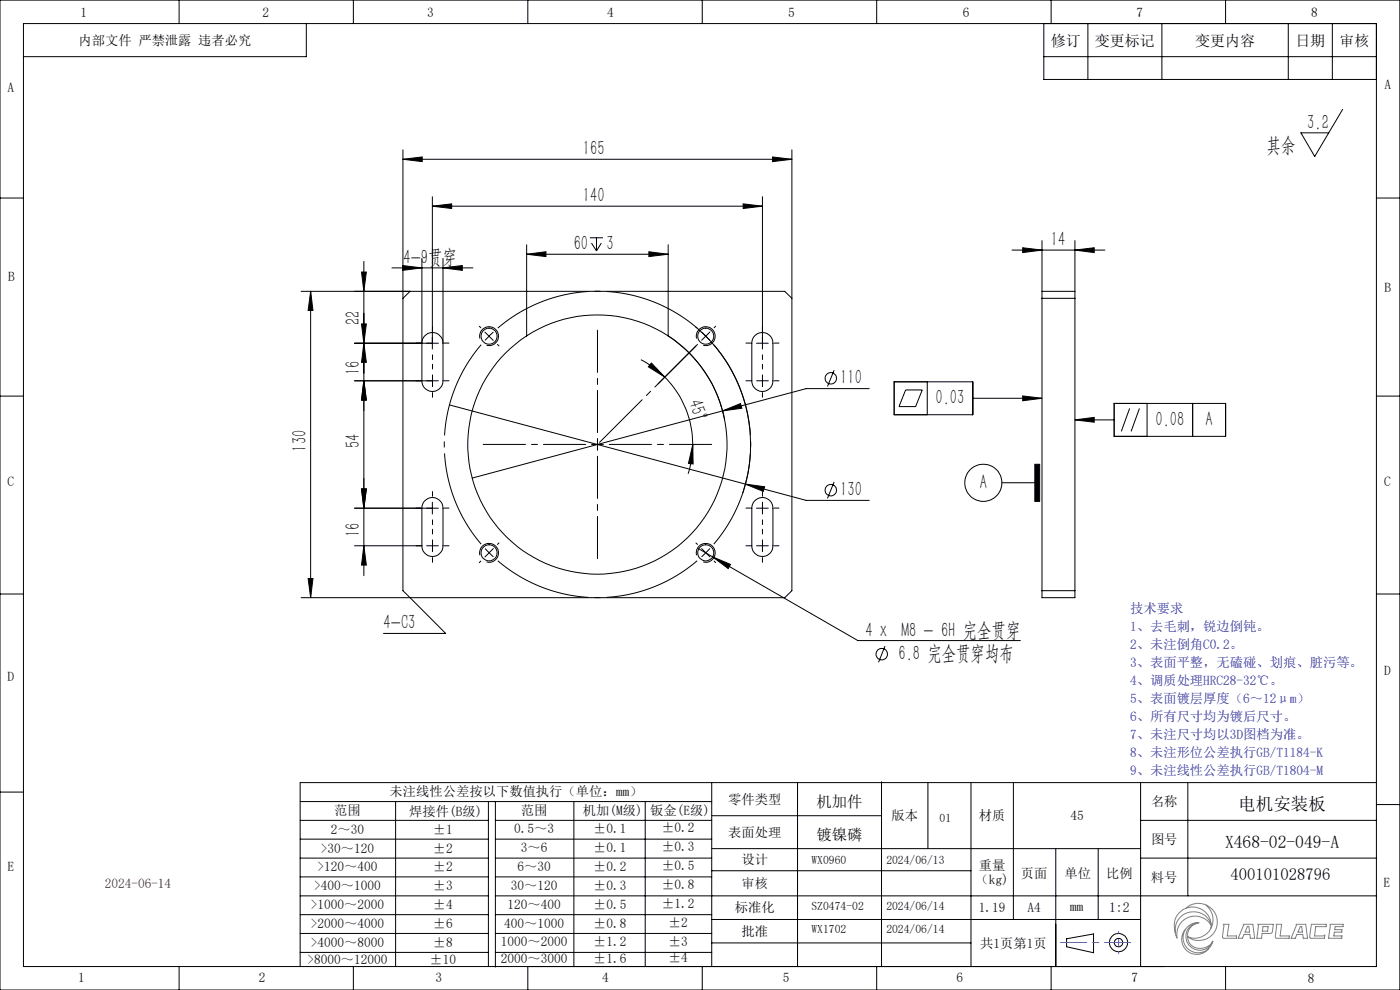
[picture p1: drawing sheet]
<svg xmlns="http://www.w3.org/2000/svg" width="297mm" height="210mm" viewBox="0 0 297 210" stroke-linecap="round" stroke-linejoin="round" font-family="sans-serif">
<g fill="none" stroke="#000" stroke-width=".21">
<path d="M0 0h297v210h-297zM5 5h287v200h-287zM38 0v5M65 5v7h-60M75 0v5M112 0v5M149 0v5M186 0v5M221.4 5v11.9h70.6M221.4 12h70.6M223 0v5M230.8 5v11.9"/>
<path d="M246.5 5v11.9M260 0v5M273.3 5v11.9M282.6 5v11.9M85.5 33.8l4.1-.5v1zM85.5 31.8v93.5l9 9.1h-13.1M85.5 33.8h82.5M163.9 33.3l4.1 .5-4.1 .5zM168 31.8v93.5l-1.5 1.5h-102.6M284.8 23.2l-5.9 10-2.9-5h5.9M0 42h5M76.7 57.7h1l-.5 4.1z"/>
<path d="M77.2 55.4v66.7M83.1 56.8h17.2M85.4 56.3l4.1 .5-4.1 .6zM89.5 54.8v26a2.24 2.24 0 0 0 2.2 2.2 2.24 2.24 0 0 0 2.3-2.2v-26M91.7 43.7l4.1-.5v1zM91.7 41.7v32.3M91.7 43.7h70M94 56.8l4.1-.5v1.1zM111.7 53.9l4.1-.5v1zM111.7 51.9v19.4M111.7 53.9h30M125.1 50.4h2.8"/>
<path d="M125.5 51.6l1 1.6M126.5 50.4v2.8M127.6 51.6l-1.1 1.6M137.7 53.4l4 .5-4 .5zM141.7 51.9v19.4M157.7 43.2l4 .5-4 .5zM161.7 41.7v32.3M214.7 53h19.7M217 52.6l4.1 .4-4.1 .6zM221.1 51v75.8h6.9v-75.8M228 53l4.1-.4v1zM292 42h5"/>
<path d="M63.9 61.8h102.6l1.5 1.5M65.9 61.8l.5 4.1h-1zM65.9 61.8v65M76.7 68.7h1l-.5 4.1zM77.2 72.8l.5 4.1h-1zM87 61.8l-1.5 1.5M89.5 72.8a2.24 2.24 0 0 1 2.2-2.3 2.24 2.24 0 0 1 2.3 2.3M93 72.8h-17.8M101.8 71.8a1.99 1.99 0 0 1 1.8-2.5 1.99 1.99 0 0 1 2.1 2.2 1.99 1.99 0 0 1-2.5 1.7M102.9 70.4l1.7 1.8M104.7 70.4l-1.8 1.8M111.7 71.3a27.5 27.5 0 0 0-5.7 41.1 27.5 27.5 0 0 0 41.5 0 27.5 27.5 0 0 0-5.8-41.1"/>
<path d="M111.7 71.3a27.6 27.6 0 0 1 30 0M136 76.3a20.1 20.1 0 0 1 5 3.7M138.2 77l2.8 3-3.5-2.2zM141.7 71.3a27.5 27.5 0 0 1 12 17.8M147.5 69.3a32.5 32.5 0 0 1 10.1 35.3M147.6 73.4l-8 8M147.8 71.8a1.99 1.99 0 0 1 1.7-2.5 1.99 1.99 0 0 1 2.2 2.2 1.99 1.99 0 0 1-2.5 1.7M160.1 71.3a2.24 2.24 0 0 1 2.4-.6 2.24 2.24 0 0 1 1.5 2.1v8a2.24 2.24 0 0 1-2.3 2.2 2.24 2.24 0 0 1-2.2-2.2v-8l.1-.8zM160.5 72.8h2.5M177 78.5l-1.5 3.5M221.1 61.8h6.9M221.1 63.3h6.9"/>
<path d="M0 84h5M77.2 80.8l.5 4.1h-1zM91.7 80.8h-16.5M95.4 85.9l62.7 16.8M141 80a20.4 20.4 0 0 1 6 14.3M147 94.3v4.1l-.9-.1zM147 94.3a21.4 21.4 0 0 1-1 6.2M153.3 87.2l3.8-1.6 .3 1zM184.4 82.4h-13.4l-70.8 19M189.7 81h16.6v7h-16.6zM192.1 82.7h3.6l-1.5 3.5h-3.5zM196.7 81v7"/>
<path d="M206.3 84.5h14.8M217 84l4.1 .5-4.1 .5zM219.5 98.5h1.1v7.9h-1.1zM228 89.1l4.1-.6v1.1zM228 89.1h8.4M236.4 85.6h23.6v7h-23.6zM239.6 86.6l-1.7 4.9M241.7 86.6l-1.7 4.9M243.3 85.6v7M253 85.6v7M292 84h5M75.2 115.8h14.3"/>
<path d="M76.7 103.7h1l-.5 4.1zM77.2 115.8l.5 4.1h-1zM90.1 106.3a2.24 2.24 0 0 1 2.5-.6 2.24 2.24 0 0 1 1.4 2.1v8a2.24 2.24 0 0 1-2.3 2.2 2.24 2.24 0 0 1-2.2-2.2v-8l.1-.8zM91.7 106.5v2.5M93 107.8h-17.8M101.8 117.8a2 2 0 0 1 1.8-2.5 2 2 0 0 1 2.1 2.1 2 2 0 0 1-2.5 1.8M147.8 117.8a2 2 0 0 1 1.7-2.5 2 2 0 0 1 2.2 2.1 2 2 0 0 1-2.5 1.8M148.2 116.4l3 1.7M151.2 118.1l3.8 1.6-.5 .9zM151.2 118.1l30.8 17.8h34.5M158.1 102.7l4.1 .5-.3 1zM158.1 102.7l12.9 3.4h13.4"/>
<path d="M160.1 106.3a2.24 2.24 0 0 1 2.4-.6 2.24 2.24 0 0 1 1.5 2.1v8a2.24 2.24 0 0 1-2.3 2.2 2.24 2.24 0 0 1-2.2-2.2v-8l.1-.8zM160.5 107.8h2.5M161.7 106.5v2.5M177 102.2l-1.5 3.5M212.5 102.4h7M0 126h5M65.4 122.7h1l-.5 4.1zM187.7 137l-1.3 3.5M221.1 125.3h6.9M292 126h5M0 168h5M63.7 174h39.9"/>
<path d="M63.7 178h39.9M63.7 170h87.3M83.9 170v35M103.6 170v35M105.1 174h45.9M105.1 178h45.9M105.1 170v35.1M121.7 170v35M136.9 170v35M151 173h36M151 166v39M169.2 166v39"/>
<path d="M187 165.8v39.2M196.8 166v14M206 166v39M215 166v29M242 174h50M242 166v39M252 166v24M292 166h-228.3v39M292 170.7h5M63.7 182h39.9M63.7 186h39.9M63.7 190h39.9"/>
<path d="M63.7 194h39.9M63.7 198h39.9M105.1 182h45.9M105.1 186h45.9M105.1 190h186.9M105.1 194h45.9M105.1 198h45.9M151 180h91M151 184.7h55M151 195h91M224 180v25M226.3 199.1l5.7-1v4l-5.7-1.3z"/>
<path d="M233 180v15M242 182h50M38 205v5M63.7 202h39.9M75 205v5M105.1 202h45.9M112 205v5M149 205v5M151 200h55M186 205v5M223 205v5M260 205v5"/>
<circle cx="103.8" cy="71.3" r="1.71"/>
<circle cx="149.7" cy="71.3" r="1.71"/>
<circle cx="176.2" cy="80.2" r="1.21"/>
<circle cx="103.8" cy="117.3" r="1.71"/>
<circle cx="149.7" cy="117.3" r="1.71"/>
<circle cx="176.2" cy="104" r="1.2"/>
<circle cx="208.6" cy="102.4" r="3.9"/>
<circle cx="187.1" cy="138.8" r="1.21"/>
<circle cx="237.3" cy="199.9" r="1.92"/>
<circle cx="237.3" cy="199.9" r=".89"/>
</g>
<g fill="none" stroke="#808080" stroke-width=".21">
<path d="M251.5 197.1a3.2 3.2 0 0 0 .3 4.6 3.2 3.2 0 0 0 4.6-.5M254.4 195.7a3.2 3.2 0 0 0-3.4 2.9 3.2 3.2 0 0 0 2.7 3.5 3.2 3.2 0 0 0 3.6-2.5M254.4 195.7a2.77 2.77 0 0 0-2.3 3.9 2.77 2.77 0 0 0 4.4 .9l.4-.2 .4-.7M254.4 195.7a2.94 2.94 0 0 0-2.2 4.7 2.94 2.94 0 0 0 5.1-.8M255.8 191.9a3.9 3.9 0 0 1 1 5.1 3.9 3.9 0 0 1-4.8 1.7 3.9 3.9 0 0 0 5.3-.7 3.9 3.9 0 0 0-.3-5.4 3.9 3.9 0 0 0-5.4 0M256.9 196.3a3.9 3.9 0 0 0-4.8-1.7 3.9 3.9 0 0 0-2.4 4.4 5 5 0 0 1 .5-5.4 3.9 3.9 0 0 1 4.6-.8 3.9 3.9 0 0 1 2.1 4.1M256.9 196a3.9 3.9 0 0 0-4.6-2.5 3.9 3.9 0 0 0-3 4.4M259.5 196.1h1.2l-.4 2.4h2v.5h-2.7l-.2-.1 .2-2.6zM263.7 196.1h2.1l.4 2.9h-.9l-.2-.8h-1.2l-.3 .8h-.9l1.1-2.7zM264.6 196.6h.4l.1 1.1h-1zM266.8 196.1h3.3l-.2 1.6-.3 .3h-1.8l-.2 1h-1l.4-2.7zM267.9 196.6h1.1l-.1 .9h-1.1z"/>
<path d="M270.7 196.1h1.2l-.3 2.4h1.9v.5h-2.7l-.2-.1 .2-2.6zM275 196.1h2l.4 2.9h-.9l-.1-.8h-1.3l-.3 .8h-.9l1.2-2.8zM275.9 196.6h.3l.1 1.1h-1zM278.2 196.1h3.2l-.1 .5h-2.2l-.2 1.9h1.8l.4-.2-.1 .7-3.1-.1zM284.9 196.6v-.5h-2.7l-.4 2.9h2.9v-.5h-1.7l.1-.8h1.6v-.5M284.9 196.6h-1.7l-.1 .6h1.6"/>
</g>
<path d="M149.7 71.3l-.9-.9M149.7 71.3l.9 .9M103.8 117.3l.9 .8M103.8 117.3l-.9-.9M149.7 117.3l.9-.9M149.7 117.3l-.9 .8" fill="none" stroke="#000" stroke-width=".21" stroke-dasharray="30.5 1.3 1.3 1.3" stroke-linecap="butt"/>
<path d="M102.1 73.1a32.5 32.5 0 0 0 0 42.3M147.9 69.6a32.5 32.5 0 0 0-42.3 0M105.6 119a32.5 32.5 0 0 0 42.3 0M151.4 115.4a32.5 32.5 0 0 0 0-42.3" fill="none" stroke="#000" stroke-width=".21" stroke-dasharray="30.5 1.3 1.3 1.3" stroke-dashoffset="9.4" stroke-linecap="butt"/>
<path d="M225 199.9h14.9" fill="none" stroke="#00f" stroke-width=".21" stroke-dasharray="30.5 1.3 1.3 1.3" stroke-dashoffset="25"/>
<path d="M237.3 202.2v-4.6" fill="none" stroke="#00f" stroke-width=".21" stroke-dasharray="30.5 1.3 1.3 1.3" stroke-dashoffset="30.1"/>
<g fill="none" stroke="#000" stroke-width=".21" stroke-dasharray="30.5 1.3 1.3 1.3">
<path d="M89.2 72.8h-1M91.7 75.3v1M91.7 70.3v-1M91.7 78.3v-1M94.2 72.8h1M102 69.5l-.3-.3M105.5 73.1l.4 .3M149.7 71.3l.9-.9M149.7 71.3l-.9 .9M151.5 69.5l.3-.3M159.2 72.8h-1M161.7 75.3v1"/>
<path d="M161.7 70.3v-1M161.7 78.3v-1M164.2 72.8h1M89.2 80.8h-1M91.7 80.8v1.2M91.7 80.8h1.3M91.7 80.8v-1.3M91.7 80.8h-1.2M91.7 83.3v1M94.2 80.8h1M126.7 94.3v-1.3M126.7 94.3h-1.2"/>
<path d="M126.7 94.3v1.2M126.7 94.3h1.3M159.2 80.8h-1M161.7 80.8v1.2M161.7 80.8h1.3M161.7 80.8v-1.3M161.7 80.8h-1.2M161.7 83.3v1M164.2 80.8h1M89.2 107.8h-1M89.2 115.8h-1M91.7 110.3v1"/>
<path d="M91.7 105.3v-1M91.7 115.8v1.2M91.7 115.8h1.3M91.7 115.8v-1.3M91.7 115.8h-1.2M91.7 118.3v1M91.7 113.3v-1M94.2 107.8h1M94.2 115.8h1M102 119l-.3 .3M103.8 117.3l-.9 .8M103.8 117.3l.9-.9"/>
<path d="M105.5 115.5l.4-.3M148 115.5l-.4-.3M149.7 117.3l.9 .8M149.7 117.3l-.9-.9M151.5 119l.3 .3M159.2 107.8h-1M159.2 115.8h-1M161.7 110.3v1M161.7 105.3v-1M161.7 115.8v1.2M161.7 115.8h1.3M161.7 115.8v-1.3"/>
<path d="M161.7 115.8h-1.2M161.7 118.3v1M161.7 113.3v-1M164.2 107.8h1M164.2 115.8h1"/>
</g>
<path d="M124.2 94.3h-21.7M126.7 91.8v-21.8M126.7 96.8v21.7M129.2 94.3h21.8" fill="none" stroke="#000" stroke-width=".21" stroke-dasharray="30.5 1.3 1.3 1.3" stroke-dashoffset="21.5"/>
<path d="M148 73.1l-20.8 20.7" fill="none" stroke="#000" stroke-width=".21" stroke-dasharray="30.5 1.3 1.3 1.3" stroke-dashoffset="17.7"/>
<g fill="#000">
<path d="M163.9 33.3l4.1 .5-4.1 .5zM85.5 33.8l4.1-.5v1zM228 53l4.1-.4v1zM217 52.6l4.1 .4-4.1 .6z"/>
<path d="M111.7 53.9l4.1-.5v1zM137.7 53.4l4 .5-4 .5zM91.7 43.7l4.1-.5v1zM157.7 43.2l4 .5-4 .5zM153.3 87.2l4.1-.6-.3-1zM158.1 102.7l3.8 1.5 .3-1zM85.4 56.3l4.1 .5-4.1 .6zM94 56.8l4.1-.5v1.1zM151.2 118.1l3.3 2.5 .5-.9z"/>
<path d="M65.9 61.8l.5 4.1h-1zM65.4 122.7h1l-.5 4.1zM77.2 80.8l.5 4.1h-1zM76.7 103.7h1l-.5 4.1z"/>
<path d="M77.2 72.8l.5 4.1h-1zM76.7 57.7h1l-.5 4.1zM77.2 80.8l.5 4.1h-1zM76.7 68.7h1l-.5 4.1zM77.2 115.8l.5 4.1h-1zM76.7 103.7h1l-.5 4.1z"/>
<path d="M147 94.3v4.1l-.9-.1zM138.2 77l2.8 3-3.5-2.2z"/>
<path d="M217 84l4.1 .5-4.1 .5zM228 89.1l4.1-.6v1.1zM219.5 98.5h1.1v7.9h-1.1z"/>
</g>
<g font-size="4.4">
<text x="277.3" y="27.3">3.2</text>
<text x="123.7" y="32.9">165</text>
<text x="268.7" y="32.3">其余</text>
<text x="123.7" y="42.8">140</text>
<text x="121.7" y="53">60</text>
<text x="128.7" y="53">3</text>
<text x="222.9" y="52.2">14</text>
<text x="85.6" y="55.9">4-9贯穿</text>
<text x="76.3" y="69" transform="rotate(-90 76.3 69)">22</text>
<text x="76.3" y="79.6" transform="rotate(-90 76.3 79.6)">16</text>
<text x="178.3" y="81.5">110</text>
<text x="146.1" y="85.3" transform="rotate(73 146.1 85.3)">45°</text>
<text x="198.5" y="85.8">0.03</text>
<text x="65" y="95.8" transform="rotate(-90 65 95.8)">130</text>
<text x="76.3" y="95" transform="rotate(-90 76.3 95)">54</text>
<text x="245.1" y="90.3">0.08</text>
<text x="255.7" y="90.3">A</text>
<text x="178.3" y="105.3">130</text>
<text x="207.9" y="103.7">A</text>
<text x="76.3" y="114" transform="rotate(-90 76.3 114)">16</text>
<text x="81.4" y="133.5">4-C3</text>
<text x="183.6" y="135">4 x M8 - 6H 完全贯穿</text>
<text x="190.6" y="140.1">6.8 完全贯穿均布</text>
</g>
<g font-size="3.7">
<text x="262.7" y="171.9">电机安装板</text>
<text x="259.9" y="179.9">X468-02-049-A</text>
</g>
<text font-size="3.5" x="261.1" y="186.6">400101028796</text>
<g font-size="3.3">
<text x="173.2" y="171.3">机加件</text>
<text x="173.2" y="178.2">镀镍磷</text>
</g>
<g font-size="3.2">
<text x="222.9" y="9.9">修订</text>
<text x="232.3" y="9.9">变更标记</text>
<text x="253.5" y="9.9">变更内容</text>
<text x="274.8" y="9.9">日期</text>
<text x="284.2" y="9.9">审核</text>
</g>
<text font-size="2.9" x="235.3" y="193.4">1:2</text>
<g font-size="2.8">
<text x="17.1" y="3.7">1</text>
<text x="55.7" y="3.7">2</text>
<text x="90.6" y="3.7">3</text>
<text x="128.8" y="3.7">4</text>
<text x="167.2" y="3.7">5</text>
<text x="204.2" y="3.7">6</text>
<text x="241.1" y="3.7">7</text>
<text x="278.2" y="3.7">8</text>
<text x="16.7" y="9.5">内部文件 严禁泄露 违者必究</text>
<text x="1.6" y="19.5">A</text>
<text x="293.7" y="18.8">A</text>
<text x="1.7" y="59.6">B</text>
<text x="293.7" y="61.8">B</text>
<text x="1.6" y="103">C</text>
<text x="293.6" y="103">C</text>
<text x="293.6" y="143.2">D</text>
<text x="1.6" y="144.6">D</text>
<text x="70.9" y="172.8">范围</text>
<text x="82.7" y="168.9">未注线性公差按以下数值执行（单位：mm）</text>
<text x="86.8" y="173.2">焊接件(B级)</text>
<text x="110.5" y="172.8">范围</text>
<text x="123.7" y="173">机加(M级)</text>
<text x="137.9" y="173">钣金(E级)</text>
<text x="154.5" y="170.5">零件类型</text>
<text x="244.2" y="171">名称</text>
<text x="70.2" y="176.9">2～30</text>
<text x="91.8" y="176.9">±1</text>
<text x="109.1" y="176.8">0.5～3</text>
<text x="125.9" y="176.8">±0.1</text>
<text x="140.3" y="176.6">±0.2</text>
<text x="154.5" y="177.5">表面处理</text>
<text x="189.1" y="174">版本</text>
<text x="207.7" y="174">材质</text>
<text x="227.1" y="174">45</text>
<text x="244.2" y="179">图号</text>
<text x="1.6" y="184.8">E</text>
<text x="67.4" y="184.9">&gt;120～400</text>
<text x="68.1" y="180.9">&gt;30～120</text>
<text x="91.8" y="184.9">±2</text>
<text x="91.8" y="180.9">±2</text>
<text x="109.8" y="184.8">6～30</text>
<text x="110.5" y="180.8">3～6</text>
<text x="125.9" y="180.8">±0.1</text>
<text x="125.9" y="184.8">±0.2</text>
<text x="140.3" y="180.6">±0.3</text>
<text x="140.3" y="184.6">±0.5</text>
<text x="157.3" y="183.4">设计</text>
<text x="207.7" y="184.6">重量</text>
<text x="66.7" y="188.9">&gt;400～1000</text>
<text x="91.8" y="188.9">±3</text>
<text x="108.4" y="188.8">30～120</text>
<text x="125.9" y="188.8">±0.3</text>
<text x="140.3" y="188.6">±0.8</text>
<text x="157.3" y="188.4">审核</text>
<text x="207" y="187.4">（kg)</text>
<text x="216.5" y="186.3">页面</text>
<text x="225.8" y="186.3">单位</text>
<text x="234.7" y="186.2">比例</text>
<text x="244.2" y="187">料号</text>
<text x="293.5" y="188.1">E</text>
<text x="66" y="192.9">&gt;1000～2000</text>
<text x="66" y="196.9">&gt;2000～4000</text>
<text x="91.8" y="196.9">±6</text>
<text x="91.8" y="192.9">±4</text>
<text x="107" y="196.8">400～1000</text>
<text x="107.7" y="192.8">120～400</text>
<text x="125.9" y="192.8">±0.5</text>
<text x="125.9" y="196.8">±0.8</text>
<text x="140.3" y="192.6">±1.2</text>
<text x="141.7" y="196.6">±2</text>
<text x="155.9" y="193.5">标准化</text>
<text x="207.7" y="193.5">1.19</text>
<text x="218" y="193.5">A4</text>
<text x="227" y="193.2">mm</text>
<text x="66" y="200.9">&gt;4000～8000</text>
<text x="91.8" y="200.9">±8</text>
<text x="106.3" y="200.7">1000～2000</text>
<text x="125.9" y="200.8">±1.2</text>
<text x="141.7" y="200.6">±3</text>
<text x="157.3" y="198.5">批准</text>
<text x="207.9" y="201">共1页第1页</text>
<text x="16.6" y="208.2">1</text>
<text x="54.9" y="208.2">2</text>
<text x="65.3" y="204.4">&gt;8000～12000</text>
<text x="91.1" y="204.4">±10</text>
<text x="92.4" y="208.2">3</text>
<text x="106.3" y="204.3">2000～3000</text>
<text x="125.9" y="204.3">±1.6</text>
<text x="127.8" y="208.2">4</text>
<text x="141.7" y="204.1">±4</text>
<text x="166" y="208.2">5</text>
<text x="202.9" y="208.2">6</text>
<text x="240" y="208.2">7</text>
<text x="277.4" y="208.5">8</text>
</g>
<g font-size="2.8" fill="#00f">
<text x="239.7" y="130">技术要求</text>
<text x="239.7" y="133.9">1、去毛刺，锐边倒钝。</text>
<text x="239.7" y="137.7">2、未注倒角C0.2。</text>
<text x="239.7" y="141.5">3、表面平整，无磕碰、划痕、脏污等。</text>
<text x="239.7" y="145.3">4、调质处理HRC28-32℃。</text>
<text x="239.7" y="149.1">5、表面镀层厚度（6～12μm）</text>
<text x="239.7" y="153">6、所有尺寸均为镀后尺寸。</text>
<text x="239.7" y="156.8">7、未注尺寸均以3D图档为准。</text>
<text x="239.7" y="160.6">8、未注形位公差执行GB/T1184-K</text>
<text x="239.7" y="164.4">9、未注线性公差执行GB/T1804-M</text>
</g>
<text font-size="2.8" fill="#8b0000" x="22.2" y="188.4">2024-06-14</text>
<g font-size="2.5">
<text x="199.3" y="174.4">01</text>
<text x="172.2" y="183.2">WX0960</text>
<text x="188" y="183.2">2024/06/13</text>
<text x="172.2" y="193.1">SZ0474-02</text>
<text x="188" y="193.1">2024/06/14</text>
<text x="172.2" y="198">WX1702</text>
<text x="188" y="198">2024/06/14</text>
</g>
</svg>
